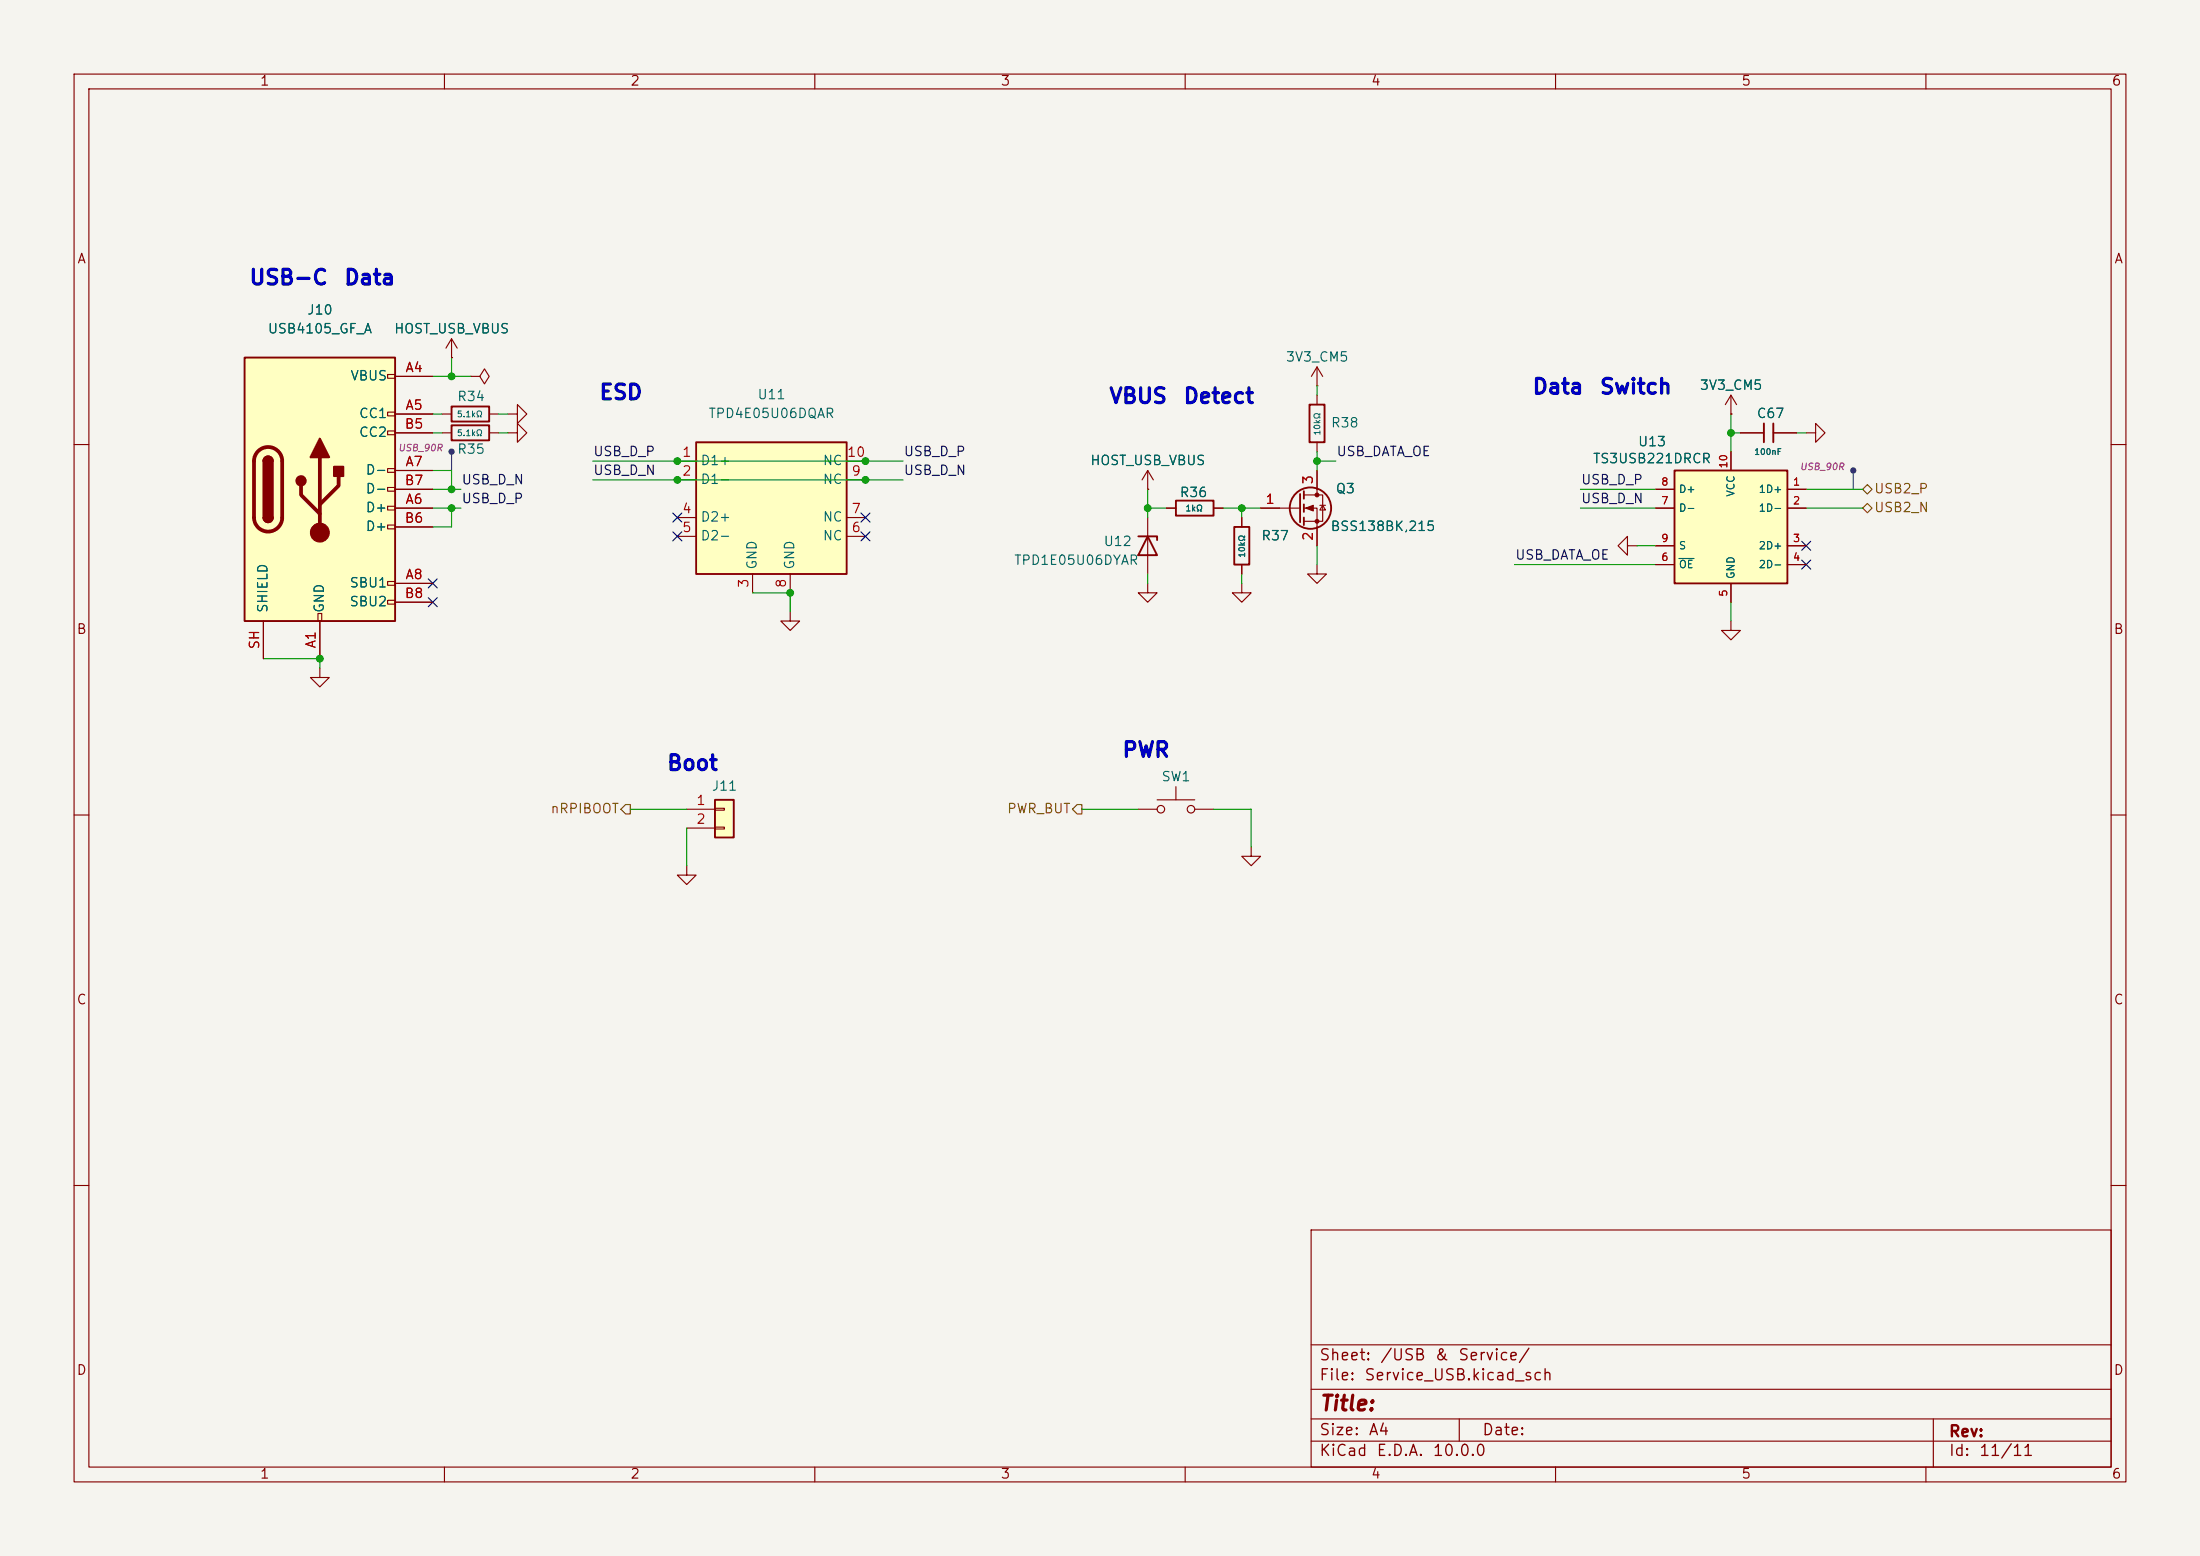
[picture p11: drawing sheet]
<svg xmlns="http://www.w3.org/2000/svg" width="297mm" height="210mm" viewBox="0 0 297 210" stroke-linecap="round" stroke-linejoin="round" font-family="sans-serif">
<path d="M0 0h297v210h-297z" fill="#f5f4ef" stroke="#f5f4ef" stroke-width=".14"/>
<g fill="none" stroke="#840000" stroke-width=".15">
<path d="M10 10h277v190h-277zM12 12h273v186h-273zM60 10v2M110 10v2M160 10v2M210 10v2M260 10v2M10 60h2M154.9 78.7v1.3h1.3l-1.3 1.3-1.2-1.3h1.2M154.9 69.9v7.6M285 60h2M10 110h2"/>
<path d="M92.7 116.8v1.3h1.3l-1.3 1.3-1.3-1.3h1.3M285 110h2M10 160h2M177 166h108v32h-108zM285 160h2M60 198v2M110 198v2M160 198v2M177 194.5h108M177 191.5h108M177 187.5h108M177 181.5h108"/>
<path d="M197 191.5v3M210 198v2M260 198v2M261 191.5v6.5"/>
</g>
<path d="M153.7 72.4h2.5v.5M154.9 72.4l1.3 2.5h-2.5z" fill="none" stroke="#840000" stroke-width=".25"/>
<path d="M226.1 63.5h15.2v15.2h-15.2z" fill="#ffffc2"/>
<g fill="none" stroke="#840000" stroke-width=".25">
<path d="M175.5 66.7v3.8M176 66.3v1M176 68.1v1M176 69.9v1M226.1 63.5h15.2v15.2h-15.2z"/>
<circle cx="176.9" cy="68.6" r="2.79"/>
</g>
<g fill="none" stroke="#840000" stroke-width=".15">
<path d="M243.8 58.4h1.3v-1.2l1.3 1.2-1.3 1.3v-1.3M170.2 68.6h5.3M176 66.8h2.6v3.6h-2.6M176 68.6h1.8v5.1M177.8 63.5v3.3M178.2 68.2h.7M178.6 68.2l.3 .6h-.7zM223.5 66h2.6M223.5 68.6h2.6M223.5 73.7h2.6M223.5 76.2h2.6M233.7 61v2.5"/>
<path d="M233.7 78.7v2.6M241.3 66h2.5M241.3 68.6h2.5M241.3 73.7h2.5M241.3 76.2h2.5"/>
</g>
<path d="M226.7 75.4h2" fill="none" stroke="#006464" stroke-width=".15"/>
<g fill="#840000" stroke="#840000" stroke-width=".15">
<path d="M176.3 68.6l1-.4v.8z"/>
<circle cx="177.8" cy="66.8" r=".25"/>
<circle cx="177.8" cy="70.4" r=".25"/>
</g>
<path d="M33 48.3h20.3v35.5h-20.3z" fill="#ffffc2"/>
<g fill="none" stroke="#840000" stroke-width=".15">
<path d="M52.3 50.5h1v.6h-1zM52.3 55.6h1v.5h-1zM52.3 58.2h1v.5h-1zM53.3 50.8h5.1M53.3 55.9h5.1M53.3 58.4h5.1M59.7 55.9h1.3M59.7 58.4h1.3M61 48.3h.1M61 45.7l-.8 1.3M61 45.7l.7 1.3M61 45.7v2.6"/>
<path d="M63.5 50.8h1.3l.6-1 .6 1-.6 1-.6-1M63.5 50.8h.1M66 55.9h1.3M66 58.4h1.3M68.6 58.4h1.2v-1.2l1.3 1.2-1.3 1.3v-1.3M68.6 55.9h1.2v-1.3l1.3 1.3-1.3 1.3v-1.3M177.8 52.1h.1M177.8 49.5l-.8 1.3M177.8 49.5l.8 1.3M177.8 49.5v2.6M177.8 53.3v1.3M177.8 59.7v1.3"/>
<path d="M234.9 58.4h3.2M239.4 58.4h3.2M52.3 63.2h1v.6h-1zM52.3 65.8h1v.5h-1zM52.3 68.3h1v.5h-1zM52.3 70.9h1v.5h-1zM52.3 78.5h1v.5h-1zM53.3 68.6h5.1M53.3 63.5h5.1M53.3 78.7h5.1M53.3 71.1h5.1M53.3 66h5.1"/>
<path d="M154.9 66h.1M154.9 63.5l-.7 1.3M154.9 63.5l.8 1.3M154.9 63.5v2.5M157.5 68.6h1.2M163.8 68.6h1.3M167.6 78.7v1.3h1.3l-1.3 1.3-1.2-1.3h1.2M167.6 69.9v1.2M167.6 76.2v1.3M177.8 76.2v1.3h1.3l-1.3 1.2-1.3-1.2h1.3M219.7 73.7v-1.3l-1.3 1.3 1.3 1.2v-1.2h1.3M35.6 83.8v5.1"/>
<path d="M42.9 82.8h.5v1h-.5zM43.2 90.2v1.2h1.2l-1.2 1.3-1.3-1.3h1.3M43.2 83.8v5.1M52.3 81h1v.5h-1zM53.3 81.3h5.1M233.7 83.8v1.3h1.2l-1.2 1.3-1.3-1.3h1.3M153.7 109.2h2.5M156.2 108h5.1M158.7 106.2v1.8M161.3 109.2h2.5M168.9 114.3v1.3h1.3l-1.3 1.2-1.3-1.2h1.3"/>
<circle cx="156.7" cy="109.2" r=".51"/>
<circle cx="160.8" cy="109.2" r=".51"/>
</g>
<path d="M33 48.3h20.3v35.5h-20.3zM61 57.4h5v2h-5zM61 54.9h5v2h-5zM176.8 54.6h2v5.1h-2zM238.1 57.2v2.5M239.4 57.2v2.5M35.6 62.2a.64 .64 0 0 1 .6-.6 .64 .64 0 0 1 .6 .6M35.6 69.9a.64 .64 0 0 0 .6 .6 .64 .64 0 0 0 .6-.6M158.7 67.6h5.1v2h-5.1zM166.6 71.1h2.1v5.1h-2.1z" fill="none" stroke="#840000" stroke-width=".25"/>
<path d="M34.8 60.9a1.9 1.9 0 0 1 2.1-.4 1.9 1.9 0 0 1 1.2 1.7v7.7a1.91 1.91 0 0 1-1.9 1.8 1.91 1.91 0 0 1-1.9-1.8v-7.7a1.9 1.9 0 0 1 .5-1.3zM40.6 65.5v1.3l2.6 2.5M43.2 61.7v10.2M45.7 64.3v1.2l-2.5 2.6" fill="none" stroke="#840000" stroke-width=".51"/>
<g fill="#840000" stroke="#840000" stroke-width=".25">
<path d="M35.6 62.2h1.2v7.7h-1.2z"/>
<path d="M35.7 61.8a.64 .64 0 0 1 .7-.2 .64 .64 0 0 1 .4 .6h-1.2z"/>
<path d="M35.6 69.9h1.2a.64 .64 0 0 1-.6 .6 .64 .64 0 0 1-.6-.6z"/>
<path d="M43.2 59.2l1.2 2.5h-2.5z"/>
<path d="M45.1 63h1.3v1.3h-1.3z"/>
<circle cx="40.6" cy="64.9" r=".63"/>
</g>
<circle cx="43.2" cy="71.9" r="1.27" fill="#840000" stroke="#840000" stroke-width=".15"/>
<path d="M96.5 108h2.6v5h-2.6z" fill="#ffffc2"/>
<path d="M96.5 108h2.6v5h-2.6z" fill="none" stroke="#840000" stroke-width=".25"/>
<path d="M106.7 82.6v1.2h1.2l-1.2 1.3-1.3-1.3h1.3M92.7 109.2h3.8M92.7 111.8h3.8M96.5 109.1h1.3v.2h-1.3zM96.5 111.6h1.3v.3h-1.3z" fill="none" stroke="#840000" stroke-width=".15"/>
<path d="M94 59.7h20.3v17.8h-20.3z" fill="#ffffc2"/>
<path d="M94 59.7h20.3v17.8h-20.3z" fill="none" stroke="#840000" stroke-width=".25"/>
<g fill="none" stroke="#840000" stroke-width=".15">
<path d="M53.3 50.8h5.1M53.3 55.9h5.1M53.3 58.4h5.1M61 48.3h.1M233.7 55.9h.1M233.7 53.3l-.8 1.3M233.7 53.3l.7 1.3M233.7 53.3v2.6M234.9 58.4h3.2M239.4 58.4h3.2M53.3 68.6h5.1M53.3 63.5h5.1"/>
<path d="M53.3 78.7h5.1M53.3 71.1h5.1M53.3 66h5.1M91.4 62.2h2.6M91.4 64.8h2.6M91.4 69.9h2.6M91.4 72.4h2.6M101.6 77.5v2.5M106.7 77.5v2.5M114.3 62.2h2.5M114.3 64.8h2.5M114.3 69.9h2.5"/>
<path d="M114.3 72.4h2.5M154.9 66h.1M157.5 68.6h1.2M163.8 68.6h1.3M167.6 69.9v1.2M167.6 76.2v1.3M170.2 68.6h2.5M177.8 63.5v2.5M177.8 71.1v2.6M223.5 68.6h2.6M223.5 66h2.6M223.5 73.7h2.6"/>
<path d="M223.5 76.2h2.6M233.7 61v2.5M233.7 78.7v2.6M241.3 68.6h2.5M241.3 66h2.5M241.3 73.7h2.5M241.3 76.2h2.5M35.6 83.8v5.1M43.2 83.8v5.1M53.3 81.3h5.1"/>
</g>
<path d="M61 61.3v2.2M250.2 63.9v2.1" fill="none" stroke="#484848" stroke-width=".15"/>
<g fill="#484848" stroke="#484848" stroke-width=".14">
<circle cx="250.2" cy="63.5" r=".36"/>
<circle cx="61" cy="61" r=".36"/>
</g>
<path d="M251.5 68.6l.6-.7 .6 .7-.6 .6zM251.5 66l.6-.6 .6 .6-.6 .7zM84.5 108.6h.6v1.3h-.6l-.7-.7zM145.4 108.6h.6v1.3h-.6l-.6-.7z" fill="none" stroke="#725600" stroke-width=".15"/>
<g fill="none" stroke="#009600" stroke-width=".15">
<path d="M58.4 50.8h5.1M58.4 58.4h1.3M58.4 55.9h1.3M61 48.3v2.5M67.3 58.4h1.3M67.3 55.9h1.3M177.8 52.1v1.2M233.7 55.9v5.1M233.7 58.4h1.2M242.6 58.4h1.2M58.4 68.6h3.8M58.4 63.5h2.6v2.5"/>
<path d="M58.4 66h3.8M61 68.6v2.5h-2.6M80 62.2h41.9M80 64.8h41.9M154.9 66v3.9M154.9 77.5v1.2M154.9 68.6h2.6M165.1 68.6h5.1M167.6 68.6v1.3M167.6 77.5v1.2M177.8 62.2h2.5M177.8 61v2.5"/>
<path d="M177.8 73.7v2.5M204.5 76.2h19M213.4 68.6h10.1M213.4 66h10.1M221 73.7h2.5M243.8 68.6h7.7M243.8 66h7.7M35.6 88.9h7.6v1.3M101.6 80h5.1v2.6M233.7 81.3v2.5M85.1 109.2h7.6M92.7 111.8v5"/>
<path d="M146 109.2h7.7M163.8 109.2h5.1v5.1"/>
</g>
<g fill="none" stroke="#000084" stroke-width=".15">
<path d="M57.8 78.1l1.2 1.2M59 78.1l-1.2 1.2M90.8 69.2l1.2 1.3M90.8 71.8l1.2 1.2M92 69.2l-1.2 1.3M92 71.8l-1.2 1.2M116.2 71.8l1.2 1.2M116.2 69.2l1.2 1.3M117.4 71.8l-1.2 1.2M117.4 69.2l-1.2 1.3M243.2 73.1l1.2 1.2M243.2 75.6l1.2 1.2"/>
<path d="M244.4 73.1l-1.2 1.2M244.4 75.6l-1.2 1.2M57.8 80.7l1.2 1.2M59 80.7l-1.2 1.2"/>
</g>
<path d="M226.7 75.4h2" fill="none" stroke="#006464" stroke-width=".15"/>
<g fill="#009600" stroke="#009600" stroke-width=".14">
<circle cx="61" cy="50.8" r=".46"/>
<circle cx="61" cy="68.6" r=".46"/>
<circle cx="43.2" cy="88.9" r=".46"/>
<circle cx="61" cy="66" r=".46"/>
<circle cx="167.6" cy="68.6" r=".46"/>
<circle cx="154.9" cy="68.6" r=".46"/>
<circle cx="116.8" cy="62.2" r=".46"/>
<circle cx="116.8" cy="64.8" r=".46"/>
<circle cx="233.7" cy="58.4" r=".46"/>
<circle cx="177.8" cy="62.2" r=".46"/>
<circle cx="106.7" cy="80" r=".46"/>
<circle cx="91.4" cy="64.8" r=".46"/>
<circle cx="91.4" cy="62.2" r=".46"/>
</g>
<g font-size="2" fill="#0000c2">
<text x="33.5" y="38.9">USB-C</text>
<text x="46.3" y="38.9">Data</text>
<text x="206.8" y="53.7">Data</text>
<text x="215.8" y="53.7">Switch</text>
<text x="80.8" y="54.4">ESD</text>
<text x="149.6" y="54.9">VBUS</text>
<text x="159.6" y="54.9">Detect</text>
<text x="89.9" y="104.5">Boot</text>
<text x="151.4" y="102.7">PWR</text>
</g>
<text font-size="2" fill="#840000" x="178" y="190.9">Title:</text>
<g font-size="1.5" fill="#840000">
<text x="178" y="184">Sheet:</text>
<text x="186.2" y="184">/USB</text>
<text x="193.6" y="184">&amp;</text>
<text x="196.8" y="184">Service/</text>
<text x="178" y="186.7">File:</text>
<text x="184.1" y="186.7">Service_USB.kicad_sch</text>
<text x="178" y="196.9">KiCad</text>
<text x="178" y="194.1">Size:</text>
<text x="184.7" y="194.1">A4</text>
<text x="185.7" y="196.9">E.D.A.</text>
<text x="193.3" y="196.9">10.0.0</text>
<text x="200" y="194.1">Date:</text>
<text x="263" y="194.3">Rev:</text>
<text x="263" y="196.9">Id:</text>
<text x="267.1" y="196.9">11/11</text>
</g>
<g font-size="1.3" fill="#840000">
<text x="35" y="11.9">1</text>
<text x="85" y="11.9">2</text>
<text x="135" y="11.9">3</text>
<text x="185" y="11.9">4</text>
<text x="235" y="11.9">5</text>
<text x="285" y="11.9">6</text>
<text x="10.3" y="35.9">A</text>
<text x="285.3" y="35.9">A</text>
<text x="10.3" y="85.9">B</text>
<text x="285.3" y="85.9">B</text>
<text x="10.3" y="135.9">C</text>
<text x="285.3" y="135.9">C</text>
<text x="10.3" y="185.9">D</text>
<text x="285.3" y="185.9">D</text>
<text x="35" y="199.9">1</text>
<text x="85" y="199.9">2</text>
<text x="135" y="199.9">3</text>
<text x="185" y="199.9">4</text>
<text x="235" y="199.9">5</text>
<text x="285" y="199.9">6</text>
</g>
<g font-size="1.3" fill="#006464">
<text x="36.1" y="45.3">USB4105_GF_A</text>
<text x="41.4" y="42.8">J10</text>
<text x="53.1" y="45.3">HOST_USB_VBUS</text>
<text x="47.2" y="51.7">VBUS</text>
<text x="173.5" y="49.1">3V3_CM5</text>
<text x="229.4" y="52.9">3V3_CM5</text>
<text x="48.4" y="56.7">CC1</text>
<text x="48.4" y="59.3">CC2</text>
<text x="61.6" y="54.5">R34</text>
<text x="95.5" y="56.7">TPD4E05U06DQAR</text>
<text x="102.2" y="54.2">U11</text>
<text x="179.6" y="58">R38</text>
<text x="237.1" y="56.7">C67</text>
<text x="49.3" y="64.4">D-</text>
<text x="61.6" y="61.6">R35</text>
<text x="94.5" y="63.1">D1+</text>
<text x="94.5" y="65.6">D1-</text>
<text x="111" y="65.6">NC</text>
<text x="111" y="63.1">NC</text>
<text x="147.1" y="63.1">HOST_USB_VBUS</text>
<text x="215" y="62.8">TS3USB221DRCR</text>
<text x="221" y="60.6">U13</text>
<text x="49.3" y="69.4">D+</text>
<text x="49.3" y="72">D+</text>
<text x="49.3" y="66.9">D-</text>
<text x="94.5" y="70.7">D2+</text>
<text x="111" y="70.7">NC</text>
<text x="159.2" y="67.4">R36</text>
<text x="179.5" y="72">BSS138BK,215</text>
<text x="180.2" y="66.9">Q3</text>
<text x="94.5" y="73.3">D2-</text>
<text x="102.5" y="77" transform="rotate(-90 102.5 77)">GND</text>
<text x="107.5" y="77" transform="rotate(-90 107.5 77)">GND</text>
<text x="111" y="73.3">NC</text>
<text x="136.8" y="76.6">TPD1E05U06DYAR</text>
<text x="148.9" y="74">U12</text>
<text x="170.2" y="73.3">R37</text>
<text x="36.4" y="82.8" transform="rotate(-90 36.4 82.8)">SHIELD</text>
<text x="44" y="82.8" transform="rotate(-90 44 82.8)">GND</text>
<text x="47.1" y="79.6">SBU1</text>
<text x="47.1" y="82.1">SBU2</text>
<text x="96" y="107">J11</text>
<text x="156.7" y="105.8">SW1</text>
</g>
<g font-size="1.3" fill="#a90000">
<text x="54.6" y="50.5">A4</text>
<text x="54.5" y="58.2">B5</text>
<text x="54.6" y="55.6">A5</text>
<text x="54.5" y="65.8">B7</text>
<text x="54.6" y="63.2">A7</text>
<text x="92" y="62">1</text>
<text x="92" y="64.5">2</text>
<text x="114.3" y="62">10</text>
<text x="114.9" y="64.5">9</text>
<text x="177.5" y="65.5" transform="rotate(-90 177.5 65.5)">3</text>
<text x="54.5" y="70.9">B6</text>
<text x="54.6" y="68.3">A6</text>
<text x="92" y="69.6">4</text>
<text x="114.9" y="69.6">7</text>
<text x="170.7" y="68.3">1</text>
<text x="92" y="72.1">5</text>
<text x="114.9" y="72.1">6</text>
<text x="177.5" y="73.1" transform="rotate(-90 177.5 73.1)">2</text>
<text x="54.5" y="81">B8</text>
<text x="54.6" y="78.5">A8</text>
<text x="101.3" y="79.4" transform="rotate(-90 101.3 79.4)">3</text>
<text x="106.4" y="79.4" transform="rotate(-90 106.4 79.4)">8</text>
<text x="35.3" y="87.7" transform="rotate(-90 35.3 87.7)">SH</text>
<text x="42.9" y="87.6" transform="rotate(-90 42.9 87.6)">A1</text>
<text x="93.9" y="109">1</text>
<text x="93.9" y="111.5">2</text>
</g>
<g font-size="1.3" fill="#0f0f0f">
<text x="62.2" y="65.7">USB_D_N</text>
<text x="80" y="64.4">USB_D_N</text>
<text x="80" y="61.9">USB_D_P</text>
<text x="121.9" y="64.4">USB_D_N</text>
<text x="121.9" y="61.9">USB_D_P</text>
<text x="180.3" y="61.9">USB_DATA_OE</text>
<text x="213.4" y="65.7">USB_D_P</text>
<text x="62.2" y="68.2">USB_D_P</text>
<text x="213.4" y="68.2">USB_D_N</text>
<text x="204.5" y="75.9">USB_DATA_OE</text>
</g>
<g font-size="1.3" fill="#725600">
<text x="252.9" y="69.4">USB2_N</text>
<text x="252.9" y="66.9">USB2_P</text>
<text x="74.2" y="110.1">nRPIBOOT</text>
<text x="135.9" y="110.1">PWR_BUT</text>
</g>
<g font-size="1" fill="#a90000">
<text x="224.2" y="65.8">8</text>
<text x="233.4" y="63.3" transform="rotate(-90 233.4 63.3)">10</text>
<text x="242" y="65.8">1</text>
<text x="224.2" y="68.3">7</text>
<text x="242" y="68.3">2</text>
<text x="224.2" y="75.9">6</text>
<text x="224.2" y="73.4">9</text>
<text x="242" y="73.4">3</text>
<text x="242" y="75.9">4</text>
<text x="233.4" y="80.6" transform="rotate(-90 233.4 80.6)">5</text>
</g>
<g font-size="1" fill="#006464">
<text x="226.6" y="69.3">D-</text>
<text x="226.6" y="66.8">D+</text>
<text x="234.4" y="67.1" transform="rotate(-90 234.4 67.1)">VCC</text>
<text x="237.3" y="66.8">1D+</text>
<text x="237.3" y="69.3">1D-</text>
<text x="226.6" y="76.9">OE</text>
<text x="226.6" y="74.4">S</text>
<text x="237.3" y="74.4">2D+</text>
<text x="237.3" y="76.9">2D-</text>
<text x="234.4" y="78.2" transform="rotate(-90 234.4 78.2)">GND</text>
</g>
<g font-size=".9" fill="#840084">
<text x="53.7" y="61.1">USB_90R</text>
<text x="242.9" y="63.7">USB_90R</text>
</g>
<g font-size=".8" fill="#006464">
<text x="61.6" y="59">5.1kΩ</text>
<text x="61.6" y="56.5">5.1kΩ</text>
<text x="178.4" y="58.8" transform="rotate(-90 178.4 58.8)">10kΩ</text>
<text x="236.8" y="61.6">100nF</text>
<text x="160" y="69.2">1kΩ</text>
<text x="168.3" y="75.4" transform="rotate(-90 168.3 75.4)">10kΩ</text>
</g>
</svg>
